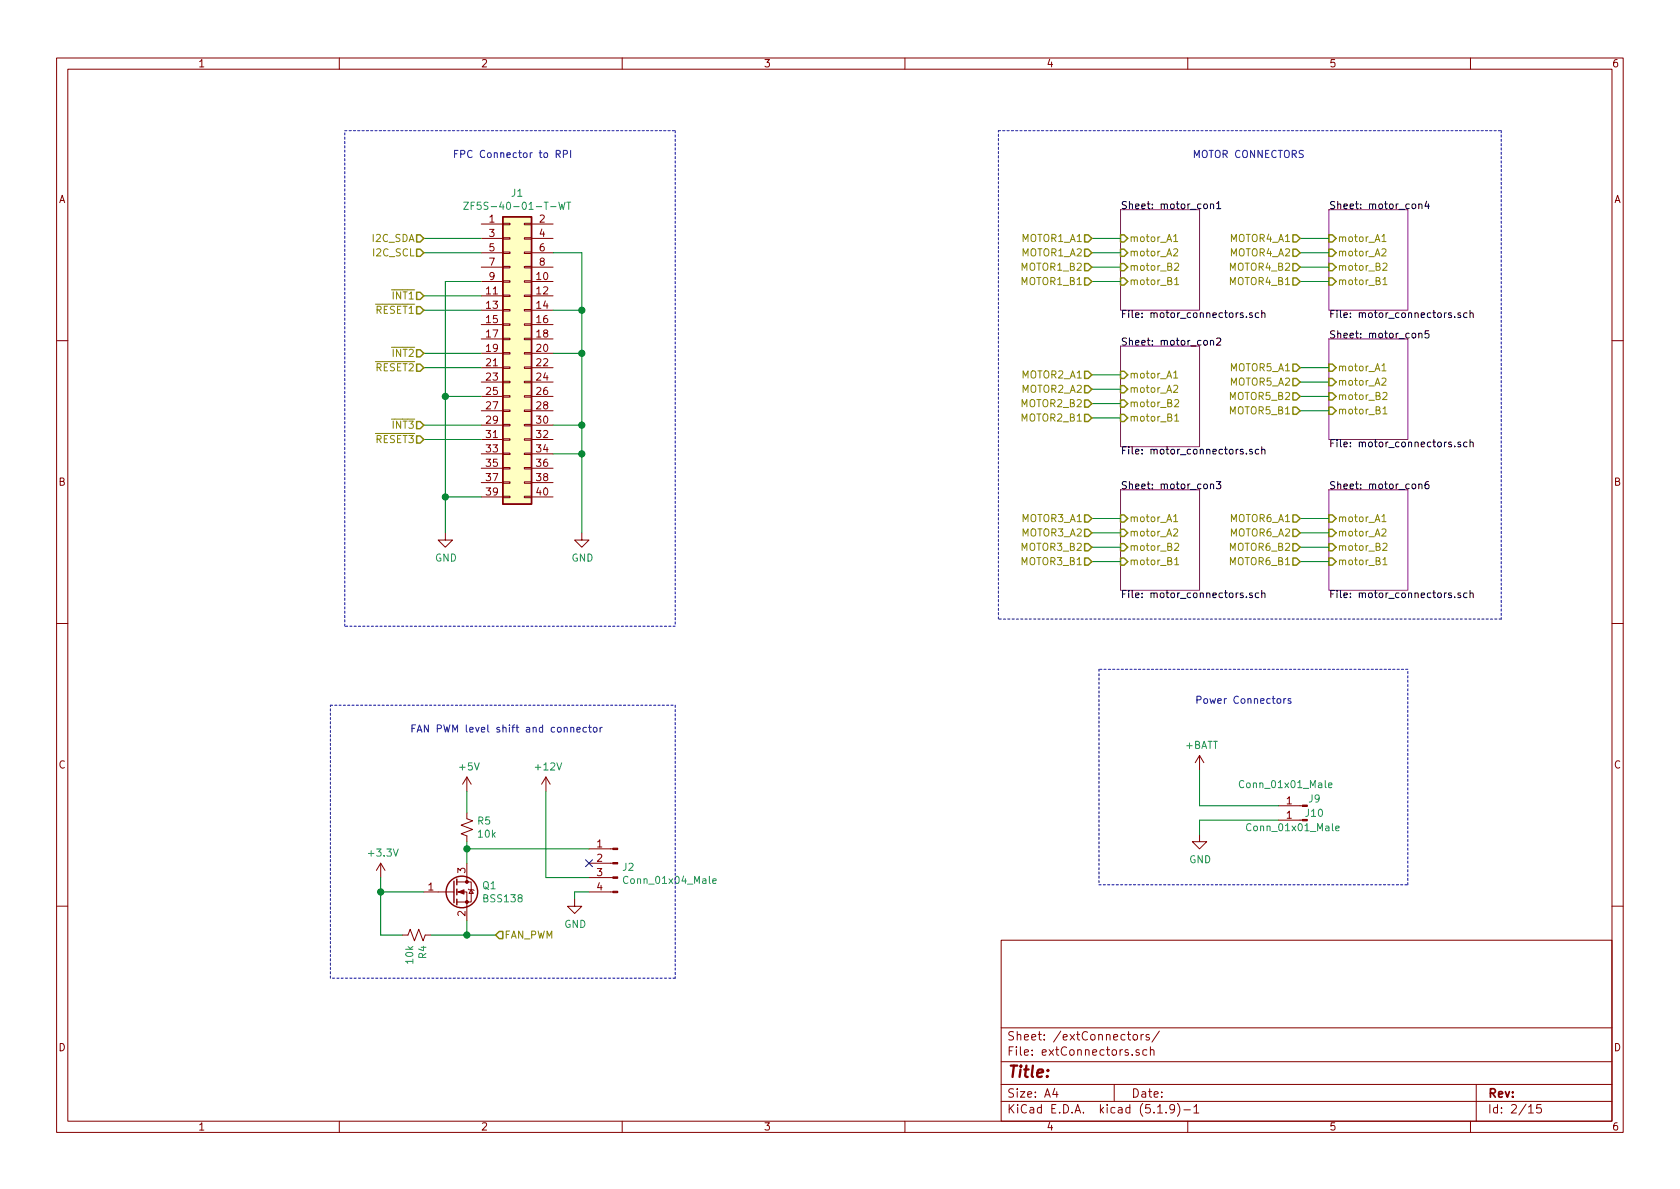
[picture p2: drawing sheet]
<svg xmlns="http://www.w3.org/2000/svg" width="297mm" height="210mm" viewBox="0 0 297 210" stroke-linecap="round" stroke-linejoin="round" font-family="sans-serif">
<g fill="none" stroke="#840000" stroke-width=".18">
<path d="M10 10.3h277v189.9h-277zM12 12.2h273v186.1h-273zM60 10.3v1.9M110 10.3v1.9M160 10.3v1.9M210 10.3v1.9M260 10.3v1.9M85.1 39.6h3.8M88.9 39.5h1.3v.2h-1.3zM92.7 39.5h1.3v.2h-1.3zM94 39.6h3.8M85.1 49.8h3.8"/>
<path d="M85.1 52.3h3.8M85.1 54.9h3.8M85.1 57.4h3.8M85.1 59.9h3.8M85.1 42.2h3.8M85.1 44.7h3.8M85.1 47.2h3.8M88.9 59.8h1.3v.3h-1.3zM88.9 57.3h1.3v.2h-1.3zM88.9 54.7h1.3v.3h-1.3zM88.9 52.2h1.3v.2h-1.3zM88.9 49.7h1.3v.2h-1.3z"/>
<path d="M88.9 47.1h1.3v.3h-1.3zM88.9 44.6h1.3v.2h-1.3zM88.9 42h1.3v.3h-1.3zM92.7 59.8h1.3v.3h-1.3zM92.7 57.3h1.3v.2h-1.3zM92.7 54.7h1.3v.3h-1.3zM92.7 52.2h1.3v.2h-1.3zM92.7 49.7h1.3v.2h-1.3zM92.7 47.1h1.3v.3h-1.3zM92.7 44.6h1.3v.2h-1.3zM92.7 42h1.3v.3h-1.3zM94 49.8h3.8"/>
<path d="M94 52.3h3.8M94 54.9h3.8M94 57.4h3.8M94 59.9h3.8M94 42.2h3.8M94 44.7h3.8M94 47.2h3.8M10 60.2h2M85.1 62.5h3.8M85.1 65h3.8M85.1 67.6h3.8M85.1 70.1h3.8"/>
<path d="M85.1 72.6h3.8M85.1 75.2h3.8M85.1 77.7h3.8M88.9 67.4h1.3v.3h-1.3zM88.9 70h1.3v.2h-1.3zM88.9 72.5h1.3v.3h-1.3zM88.9 75.1h1.3v.2h-1.3zM88.9 77.6h1.3v.2h-1.3zM88.9 64.9h1.3v.2h-1.3zM88.9 62.4h1.3v.2h-1.3zM92.7 67.4h1.3v.3h-1.3zM92.7 70h1.3v.2h-1.3z"/>
<path d="M92.7 72.5h1.3v.3h-1.3zM92.7 75.1h1.3v.2h-1.3zM92.7 77.6h1.3v.2h-1.3zM92.7 64.9h1.3v.2h-1.3zM92.7 62.4h1.3v.2h-1.3zM94 62.5h3.8M94 65h3.8M94 67.6h3.8M94 70.1h3.8M94 72.6h3.8M94 75.2h3.8M94 77.7h3.8"/>
<path d="M285 60.2h2M78.7 94.2v1.3h1.3l-1.3 1.3-1.2-1.3h1.2M85.1 80.3h3.8M85.1 82.8h3.8M85.1 85.3h3.8M85.1 87.9h3.8M88.9 80.1h1.3v.3h-1.3zM88.9 82.7h1.3v.2h-1.3zM88.9 85.2h1.3v.3h-1.3zM88.9 87.8h1.3v.2h-1.3zM92.7 80.1h1.3v.3h-1.3zM92.7 82.7h1.3v.2h-1.3z"/>
<path d="M92.7 85.2h1.3v.3h-1.3zM92.7 87.8h1.3v.2h-1.3zM94 80.3h3.8M94 82.8h3.8M94 85.3h3.8M94 87.9h3.8M102.9 94.2v1.3h1.2l-1.2 1.3-1.3-1.3h1.3M10 110.3h2M285 110.3h2M82.5 137.4v2.5M82.5 137.4l-.7 1.3M82.5 137.4l.8 1.3"/>
<path d="M96.5 137.4l-.7 1.3M96.5 137.4v2.5M96.5 137.4l.8 1.3M212.1 133.6l-.8 1.3M212.1 133.6v2.5M212.1 133.6l.8 1.3M67.3 152.6l-.8 1.3M67.3 152.6v2.6M67.3 152.6l.8 1.3M74.9 157.7h5.4M80.8 157.7h1.7v5.1M80.8 156h2.5v3.5h-2.5"/>
<path d="M82.5 143.8v1l1.1 .4-2.1 .7 2.1 .8-2.1 .7 1 .4v1M82.5 152.6v3.4M82.8 157.2l.1 .1h.8l.1 .2M83.3 157.3l.4 .7h-.8zM101.6 159v1.3h1.3l-1.3 1.2-1.3-1.2h1.3M104.1 157.7h4.3M104.1 155.2h4.3M104.1 152.6h4.3M104.1 150.1h4.3M212.1 147.6v1.2h1.3l-1.3 1.3-1.3-1.3h1.3M226.1 145h4.2M226.1 142.5h4.2"/>
<path d="M10 160.2h2M71.1 165.3h1l.4-1 .8 2.1 .7-2.1 .8 2.1 .4-1.1h1M177 166.3h108v32h-108zM285 160.2h2M60 198.3v1.9M110 198.3v1.9M160 198.3v1.9M177 194.8h108M177 191.8h108M177 187.8h108M177 181.8h108M186.5 192.5l-.4 1h1"/>
<path d="M186.8 193v1M197 191.8v3M200.4 183.1l.2-.2 .4 .2v.7l-.2 .1-.4-.1zM201.4 185.7l-.4-.1-.2 .2 .1 .2 .5 .2v.3h-.6M201.8 182.9v1M202.2 182.9l-.4 .3M202.8 185.7l-.5-.1-.2 .3v.6l.2 .1 .5-.1M203.2 183l-.4-.1-.2 .2 .1 .3 .5 .1v.3h-.6M203.4 185.7l.2-.1 .4 .1v.9M203.4 185.1v1.5M204.7 196.8h.8M205 182.3l-1.3 2"/>
<path d="M206.2 196.7v.1M207.7 196l-.1 .1a.48 .48 0 0 1-.6 .1l-.2-.2 .2-.6a.48 .48 0 0 1 .6 .1 1.27 1.27 0 0 1-.2 1.2l-.4 .1M208.2 195.1a1.71 1.71 0 0 1 0 2.3M209.3 196.3h1.2M210 198.3v1.9M211.1 195.8l.4-.5v1.5M211.1 196.8h.9M260 198.3v1.9M261 191.8v6.5M270.3 195.8l.4-.5v1.5M270.3 196.8h.8M272.5 195.3h-.7l-.1 .7 .2-.1 .5 .1 .1 .2v.5l-.2 .1-.6-.1"/>
</g>
<path d="M198.1 37.1h14v17.8h-14zM234.9 37.1h14v17.8h-14zM234.9 59.9h14v17.8h-14zM198.1 61.2h14v17.8h-14zM198.1 86.6h14v17.8h-14zM234.9 86.6h14v17.8h-14z" fill="none" stroke="#840084" stroke-width=".18"/>
<g fill="none" stroke="#000" stroke-width=".18">
<path d="M212.9 36.1h.3l.2 .1 .1 .5-.1 .1-.3 .1-.2-.1zM214 36.2l.2-.1h.3l.1 .8M214 36.1v.8M215.1 36l.4-.4v1.3M215.1 36.9h.7M250.9 36.2l.1-.1h.3l.1 .8M250.9 36.1v.8M252.2 35.6l-.3 .9h.8M252.6 36.1v.8M215.1 59.9l.5-.1 .2 .3-.7 .9h.7M220.4 56v.2M221.4 55.4l-.3-.1-.2 .2 .1 .2 .4 .1v.3h-.5"/>
<path d="M222.6 55.4l-.4-.1-.3 .2 .2 .6h.5M223.1 55.4l.2-.1 .3 .1v.8M223.1 54.9v1.3M250.9 59l.1-.1 .3 .1 .1 .8M250.9 58.9v.9M252.6 58.5h-.6l-.1 .6 .5-.1 .3 .2v.3l-.3 .3-.5-.2M257.2 56v.2M258.2 55.4l-.3-.1-.1 .2v.2l.4 .1v.3h-.4M259.4 55.4l-.4-.1-.2 .2 .1 .6h.5M259.9 55.4l.2-.1 .3 .1 .1 .8M259.9 54.9v1.3M214 60.3l.2-.1h.3l.1 .8"/>
<path d="M214 60.2v.8M221.4 79.5l-.3-.1-.2 .2 .1 .2 .4 .1v.3h-.5M222.6 79.5l-.4-.1-.3 .3 .2 .5h.5M223.1 79.6l.2-.2 .3 .1v.8M223.1 79v1.3M257.2 78.9v.1M258.2 78.2h-.3l-.1 .2v.1l.4 .2v.3h-.4M259.4 78.2h-.4l-.2 .2 .1 .6h.5M259.9 78.3l.2-.1h.3l.1 .8M259.9 77.7v1.3M214 85.7l.2-.1h.3l.1 .8M214 85.6v.8"/>
<path d="M215.1 85.2h.7l-.4 .4 .4 .2v.4l-.2 .2-.5-.1M220.4 80.2v.1M250.9 85.7l.1-.1h.3l.1 .8M250.9 85.6v.8M252.6 85.2h-.4a.81 .81 0 0 0 0 1.2h.4l.1-.5-.3-.3h-.2l-.3 .3M220.4 105.6v.1M221.4 104.9l-.3-.1-.2 .2 .1 .2 .4 .1v.3h-.5M222.6 104.9l-.4-.1-.3 .3 .2 .5h.5M223.1 105l.2-.2 .3 .1v.8M223.1 104.4v1.3M257.2 105.6v.1M258.2 104.9l-.3-.1-.1 .2v.2l.4 .1v.3h-.4"/>
<path d="M259.4 104.9l-.4-.1-.2 .3 .1 .5h.5M259.9 105l.2-.2 .3 .1 .1 .8M259.9 104.4v1.3"/>
</g>
<g fill="none" stroke="#848400" stroke-width=".18">
<path d="M207.5 41.8l.4-.4v1.3M207.5 44.1l.5-.1 .2 .3v.2l-.8 .8h.8M207.5 42.7h.7M207.7 46.7l.5-.2 .2 .4v.2l-.8 .7h.8M207.7 49.4l.4-.3v1.2M207.7 50.3h.7M244.3 41.8l.4-.4v1.3M244.3 44.1l.5-.1 .3 .3-.1 .2-.7 .8h.8M244.3 42.7h.8M244.5 46.7l.5-.2 .2 .4v.2l-.8 .7h.8M244.5 49.4l.4-.3v1.2M244.5 50.3h.7"/>
<path d="M207.5 65.9l.4-.3v1.2M207.5 68.2l.5-.1 .2 .4v.2l-.8 .7h.8M207.5 66.8h.7M207.7 70.8l.5-.1 .2 .3v.2l-.8 .7h.8M207.7 73.6l.4-.4v1.3M207.7 74.5h.7M244.3 64.7l.4-.4v1.3M244.3 67l.5-.2 .3 .4-.1 .2-.7 .7h.8M244.3 65.6h.8M244.5 69.5l.5-.1 .2 .3v.2l-.8 .8h.8M244.5 72.3l.4-.4v1.3M244.5 73.2h.7"/>
<path d="M207.5 91.3l.4-.3v1.2M207.5 93.6l.5-.1 .2 .4v.2l-.8 .7h.8M207.5 92.2h.7M207.7 96.2l.5-.1 .2 .3v.2l-.8 .7h.8M207.7 99l.4-.4v1.3M207.7 99.9h.7M244.3 91.3l.4-.3v1.2M244.3 93.6l.5-.1 .3 .4-.1 .2-.7 .7h.8M244.3 92.2h.8M244.5 96.2l.5-.1 .2 .3v.2l-.8 .7h.8M244.5 99l.4-.4v1.3M244.5 99.9h.7"/>
</g>
<g fill="none" stroke="#848400" stroke-width=".25">
<path d="M73.7 51.7h.6l.6 .6-.6 .7h-.6zM73.7 41.5h.6l.6 .7-.6 .6h-.6zM73.7 44.1h.6l.6 .6-.6 .6h-.6zM73.7 54.2h.6l.6 .7-.6 .6h-.6zM191.8 41.5h.6l.6 .7-.6 .6h-.6zM191.8 44.1h.6l.6 .6-.6 .6h-.6zM191.8 49.1h.6l.6 .7-.6 .6h-.6zM191.8 46.6h.6l.6 .6-.6 .7h-.6zM198.1 41.5h.7l.6 .7-.6 .6h-.7zM198.1 44.1h.7l.6 .6-.6 .6h-.7zM198.1 46.6h.7l.6 .6-.6 .7h-.7zM198.1 49.1h.7l.6 .7-.6 .6h-.7z"/>
<path d="M228.6 46.6h.6l.7 .6-.7 .7h-.6zM228.6 44.1h.6l.7 .6-.7 .6h-.6zM228.6 41.5h.6l.7 .7-.7 .6h-.6zM228.6 49.1h.6l.7 .7-.7 .6h-.6zM234.9 41.5h.7l.6 .7-.6 .6h-.7zM234.9 44.1h.7l.6 .6-.6 .6h-.7zM234.9 46.6h.7l.6 .6-.6 .7h-.7zM234.9 49.1h.7l.6 .7-.6 .6h-.7zM73.7 74.5h.6l.6 .7-.6 .6h-.6zM73.7 77.1h.6l.6 .6-.6 .7h-.6zM73.7 64.4h.6l.6 .6-.6 .7h-.6zM73.7 61.8h.6l.6 .7-.6 .6h-.6z"/>
<path d="M191.8 70.7h.6l.6 .7-.6 .6h-.6zM191.8 65.7h.6l.6 .6-.6 .6h-.6zM191.8 68.2h.6l.6 .6-.6 .7h-.6zM191.8 73.3h.6l.6 .6-.6 .6h-.6zM198.1 65.7h.7l.6 .6-.6 .6h-.7zM198.1 68.2h.7l.6 .6-.6 .7h-.7zM198.1 70.7h.7l.6 .7-.6 .6h-.7zM198.1 73.3h.7l.6 .6-.6 .6h-.7zM228.6 64.4h.6l.7 .6-.7 .7h-.6zM228.6 66.9h.6l.7 .7-.7 .6h-.6zM228.6 69.5h.6l.7 .6-.7 .6h-.6zM228.6 72h.6l.7 .6-.7 .7h-.6z"/>
<path d="M234.9 64.4h.7l.6 .6-.6 .7h-.7zM234.9 66.9h.7l.6 .7-.6 .6h-.7zM234.9 69.5h.7l.6 .6-.6 .6h-.7zM234.9 72h.7l.6 .6-.6 .7h-.7zM191.8 91.1h.6l.6 .6-.6 .6h-.6zM191.8 93.6h.6l.6 .6-.6 .7h-.6zM191.8 96.1h.6l.6 .7-.6 .6h-.6zM191.8 98.7h.6l.6 .6-.6 .6h-.6zM198.1 91.1h.7l.6 .6-.6 .6h-.7zM198.1 93.6h.7l.6 .6-.6 .7h-.7zM198.1 96.1h.7l.6 .7-.6 .6h-.7zM198.1 98.7h.7l.6 .6-.6 .6h-.7z"/>
<path d="M228.6 91.1h.6l.7 .6-.7 .6h-.6zM228.6 93.6h.6l.7 .6-.7 .7h-.6zM228.6 96.1h.6l.7 .7-.7 .6h-.6zM228.6 98.7h.6l.7 .6-.7 .6h-.6zM234.9 91.1h.7l.6 .6-.6 .6h-.7zM234.9 93.6h.7l.6 .6-.6 .7h-.7zM234.9 96.1h.7l.6 .7-.6 .6h-.7zM234.9 98.7h.7l.6 .6-.6 .6h-.7zM88.3 164.7h.6v1.3h-.6l-.7-.7z"/>
</g>
<path d="M88.9 38.3h5.1v50.8h-5.1z" fill="#ffffc2" stroke="#ffffc2" stroke-width=".18"/>
<g fill="none" stroke="#840000" stroke-width=".25">
<path d="M88.9 38.3h5.1v50.8h-5.1zM80.3 155.8v3.8M80.8 155.4v1.1M80.8 157.2v1M80.8 159v1"/>
<circle cx="81.7" cy="157.7" r="2.79"/>
</g>
<path d="M82 35.8h.8l-.8 1.2h.8M83.3 36.4h.4M83.9 35.8h-.6v1.2M98.8 35.8l.3 1.2 .2-.9 .3 .9 .3-1.2M100.2 35.8h.7M100.6 35.8v1.2M234.9 138.9l.6-.1v-.3l-.4-.1-.2 .2 .1 .6h.5M126 155.8l.6-.1v-.3h-.4l-.2 .2 .1 .6h.5M236.2 146.5l.6-.1-.1-.3h-.4l-.1 .1v.7h.5" fill="none" stroke="#008484" stroke-width=".18"/>
<g fill="#840000" stroke="#840000" stroke-width=".18">
<path d="M230.3 144.9h.8v.3h-.8z"/>
<path d="M81 157.7l1-.4v.8z"/>
<path d="M108.4 157.6h.8v.3h-.8z"/>
<path d="M108.4 155.1h.8v.2h-.8z"/>
<path d="M108.4 152.5h.8v.3h-.8z"/>
<path d="M108.4 150h.8v.2h-.8z"/>
<path d="M230.3 142.4h.8v.2h-.8z"/>
<circle cx="82.5" cy="159.5" r=".25"/>
<circle cx="82.5" cy="156" r=".25"/>
</g>
<g fill="none" stroke="#0000c2" stroke-width=".18" stroke-dasharray=".4 .4">
<path d="M61 23.1h58.4M119.4 23.1v87.6M176.5 23.1h88.9M265.4 23.1v86.4M61 110.7v-87.6M119.4 110.7h-58.4M176.5 109.5v-86.4M194.3 118.4v38.1M248.9 118.4h-54.6M265.4 109.5h-88.9M58.4 124.7h61M119.4 124.7v48.3"/>
<path d="M194.3 156.5h54.6M248.9 156.5v-38.1M58.4 173v-48.3M119.4 173h-61"/>
</g>
<g fill="none" stroke="#008400" stroke-width=".18">
<path d="M74.9 44.7h10.2M74.9 54.9h10.2M74.9 52.3h10.2M74.9 42.2h10.2M85.1 49.8h-6.4v44.4M97.8 44.7h5.1v49.5M97.8 54.9h5.1M193 44.7h5.1M193 42.2h5.1M193 49.8h5.1M193 47.2h5.1M229.9 44.7h5"/>
<path d="M229.9 42.2h5M229.9 49.8h5M229.9 47.2h5M74.9 75.2h10.2M74.9 62.5h10.2M74.9 77.7h10.2M74.9 65h10.2M78.7 70.1h6.4M97.8 75.2h5.1M97.8 62.5h5.1M193 73.9h5.1M193 71.4h5.1"/>
<path d="M193 68.8h5.1M193 66.3h5.1M229.9 65h5M229.9 70.1h5M229.9 72.6h5M229.9 67.6h5M78.7 87.9h6.4M97.8 80.3h5.1M193 91.7h5.1M193 94.2h5.1M193 96.8h5.1M193 99.3h5.1"/>
<path d="M229.9 91.7h5M229.9 94.2h5M229.9 96.8h5M229.9 99.3h5M82.5 139.9v3.9M96.5 139.9v15.3h7.6M212.1 136.1v6.4h14M67.3 157.7h7.6M67.3 155.2v10.1h3.8M82.5 148.8v3.8M82.5 150.1h21.6M104.1 157.7h-2.5v1.3"/>
<path d="M226.1 145h-14v2.6M76.2 165.3h11.4M82.5 162.8v2.5"/>
</g>
<g fill="none" stroke="#0000c2" stroke-width=".18">
<path d="M98.3 27.2l.7-.1v-.4l-.2-.1h-.5v1.3M98.6 27.2l.5 .7M99.6 27.2l.7-.1v-.4l-.2-.1h-.5v1.3M100.9 26.6v1.3M72.8 128.8h.5M73.5 128.2h-.7v1.3M73.8 129.5l.4-1.3 .4 1.3M73.9 129.1h.6M75.7 128.2v1.3l-.7-1.3v1.3M105 128.7l.1-.1 .4 .1 .1 .5-.2 .2-.3 .1-.1-.2zM106.1 128.6v.9M106.5 128.6l-.4 .2"/>
<path d="M211.6 123.8l.6-.1 .2-.2-.1-.3-.2-.1h-.5v1.3M228.2 123.6l-.3-.1-.2 .2 .1 .2 .4 .1v.3h-.5"/>
</g>
<g fill="#008400" stroke="#008400" stroke-width=".25">
<circle cx="102.9" cy="54.9" r=".51"/>
<circle cx="78.7" cy="70.1" r=".51"/>
<circle cx="78.7" cy="87.9" r=".51"/>
<circle cx="102.9" cy="62.5" r=".51"/>
<circle cx="82.6" cy="165.3" r=".51"/>
<circle cx="102.9" cy="75.2" r=".51"/>
<circle cx="82.6" cy="150.1" r=".51"/>
<circle cx="102.9" cy="80.3" r=".51"/>
<circle cx="67.3" cy="157.7" r=".51"/>
</g>
<path d="M103.5 152l1.2 1.3M104.7 152l-1.2 1.3" fill="none" stroke="#000084" stroke-width=".18"/>
<text font-size="2.8" fill="#840000" x="178" y="190.5">Title:</text>
<g font-size="2.1" fill="#840000">
<text x="178" y="184">Sheet: /extConnectors/</text>
<text x="178" y="186.7">File: extConnectors.sch</text>
<text x="178" y="196.9">KiCad E.D.A. kicad (5.1.9)-1</text>
<text x="178" y="194.1">Size: A4</text>
<text x="200" y="194.1">Date:</text>
<text x="263" y="194.1">Rev:</text>
<text x="263" y="196.9">Id: 2/15</text>
</g>
<g font-size="1.8" fill="#840000">
<text x="35" y="11.9">1</text>
<text x="85" y="11.9">2</text>
<text x="135" y="11.9">3</text>
<text x="185" y="11.9">4</text>
<text x="235" y="11.9">5</text>
<text x="285" y="11.9">6</text>
<text x="10.4" y="35.9">A</text>
<text x="285.4" y="35.9">A</text>
<text x="86.5" y="39.4">1</text>
<text x="86.5" y="41.9">3</text>
<text x="95.4" y="39.4">2</text>
<text x="95.4" y="41.9">4</text>
<text x="86.5" y="44.4">5</text>
<text x="86.5" y="47">7</text>
<text x="95.4" y="44.4">6</text>
<text x="95.4" y="47">8</text>
<text x="86" y="52.1">11</text>
<text x="86.5" y="49.5">9</text>
<text x="94.9" y="49.5">10</text>
<text x="94.9" y="52.1">12</text>
<text x="86" y="54.6">13</text>
<text x="86" y="57.1">15</text>
<text x="86" y="59.7">17</text>
<text x="94.9" y="54.6">14</text>
<text x="94.9" y="57.1">16</text>
<text x="94.9" y="59.7">18</text>
<text x="86" y="62.2">19</text>
<text x="86" y="64.8">21</text>
<text x="94.9" y="62.2">20</text>
<text x="94.9" y="64.8">22</text>
<text x="86" y="67.3">23</text>
<text x="86" y="69.8">25</text>
<text x="94.9" y="67.3">24</text>
<text x="94.9" y="69.8">26</text>
<text x="86" y="72.4">27</text>
<text x="86" y="74.9">29</text>
<text x="86" y="77.5">31</text>
<text x="94.9" y="72.4">28</text>
<text x="94.9" y="74.9">30</text>
<text x="94.9" y="77.5">32</text>
<text x="86" y="80">33</text>
<text x="86" y="82.5">35</text>
<text x="94.9" y="80">34</text>
<text x="94.9" y="82.5">36</text>
<text x="10.4" y="85.9">B</text>
<text x="86" y="85.1">37</text>
<text x="86" y="87.6">39</text>
<text x="94.9" y="85.1">38</text>
<text x="94.9" y="87.6">40</text>
<text x="285.4" y="85.9">B</text>
<text x="10.4" y="135.9">C</text>
<text x="285.4" y="135.9">C</text>
<text x="227.5" y="142.2">1</text>
<text x="105.6" y="149.9">1</text>
<text x="227.5" y="144.8">1</text>
<text x="82.3" y="154.4" transform="rotate(-90 82.3 154.4)">3</text>
<text x="105.6" y="152.4">2</text>
<text x="105.6" y="154.9">3</text>
<text x="75.7" y="157.5">1</text>
<text x="105.6" y="157.5">4</text>
<text x="82.3" y="162" transform="rotate(-90 82.3 162)">2</text>
<text x="10.4" y="185.9">D</text>
<text x="285.4" y="185.9">D</text>
<text x="35" y="199.9">1</text>
<text x="85" y="199.9">2</text>
<text x="135" y="199.9">3</text>
<text x="185" y="199.9">4</text>
<text x="235" y="199.9">5</text>
<text x="285" y="199.9">6</text>
</g>
<g font-size="1.8" fill="#0000c2">
<text x="80" y="27.9">FPC Connector to RPI</text>
<text x="210.8" y="27.9">MOTOR CONNECTORS</text>
<text x="213" y="124.5">Power Connectors</text>
<text x="76.9" y="129.5">FAN PWM level shift and connector</text>
</g>
<g font-size="1.8" fill="#008484">
<text x="90.5" y="34.8">J1</text>
<text x="84.2" y="37.1">ZF5S-40-01-T-WT</text>
<text x="76.9" y="99.3">GND</text>
<text x="101" y="99.3">GND</text>
<text x="81.3" y="136.2">+5V</text>
<text x="94.8" y="136.2">+12V</text>
<text x="209.6" y="132.4">+BATT</text>
<text x="219.7" y="139.4">Conn_01x01_Male</text>
<text x="231.4" y="141.9">J9</text>
<text x="84.5" y="145.8">R5</text>
<text x="84.6" y="148.1">10k</text>
<text x="220.9" y="147">Conn_01x01_Male</text>
<text x="230.9" y="144.4">J10</text>
<text x="65.4" y="151.5">+3.3V</text>
<text x="110.1" y="154">J2</text>
<text x="210.3" y="152.6">GND</text>
<text x="85.4" y="157.2">Q1</text>
<text x="85.6" y="159.6">BSS138</text>
<text x="110.8" y="156.3">Conn_01x04_Male</text>
<text x="99.8" y="164.1">GND</text>
<text x="73.1" y="170.4" transform="rotate(-90 73.1 170.4)">10k</text>
<text x="75.4" y="169.5" transform="rotate(-90 75.4 169.5)">R4</text>
</g>
<g font-size="1.8">
<text x="198.1" y="37">Sheet: motor_con1</text>
<text x="234.9" y="37">Sheet: motor_con4</text>
<text x="198.1" y="56.2">File: motor_connectors.sch</text>
<text x="234.9" y="56.2">File: motor_connectors.sch</text>
<text x="234.9" y="59.8">Sheet: motor_con5</text>
<text x="198.1" y="61.1">Sheet: motor_con2</text>
<text x="198.1" y="80.4">File: motor_connectors.sch</text>
<text x="234.9" y="79.1">File: motor_connectors.sch</text>
<text x="198.1" y="86.5">Sheet: motor_con3</text>
<text x="234.9" y="86.5">Sheet: motor_con6</text>
<text x="198.1" y="105.8">File: motor_connectors.sch</text>
<text x="234.9" y="105.8">File: motor_connectors.sch</text>
</g>
<g font-size="1.8" fill="#848400">
<text x="65.9" y="42.8">I2C_SDA</text>
<text x="66.1" y="45.3">I2C_SCL</text>
<text x="180.7" y="42.8">MOTOR1_A1</text>
<text x="180.7" y="45.3">MOTOR1_A2</text>
<text x="180.7" y="47.9">MOTOR1_B2</text>
<text x="199.6" y="42.8">motor_A1</text>
<text x="199.6" y="45.3">motor_A2</text>
<text x="199.6" y="47.9">motor_B2</text>
<text x="217.5" y="47.9">MOTOR4_B2</text>
<text x="217.5" y="45.3">MOTOR4_A2</text>
<text x="217.5" y="42.8">MOTOR4_A1</text>
<text x="236.5" y="42.8">motor_A1</text>
<text x="236.5" y="45.3">motor_A2</text>
<text x="236.5" y="47.9">motor_B2</text>
<text x="69.6" y="53">INT1</text>
<text x="180.7" y="50.4">MOTOR1_B1</text>
<text x="199.6" y="50.4">motor_B1</text>
<text x="217.5" y="50.4">MOTOR4_B1</text>
<text x="236.5" y="50.4">motor_B1</text>
<text x="66.5" y="55.5">RESET1</text>
<text x="66.5" y="65.7">RESET2</text>
<text x="69.6" y="63.1">INT2</text>
<text x="217.5" y="65.7">MOTOR5_A1</text>
<text x="236.5" y="65.7">motor_A1</text>
<text x="180.7" y="66.9">MOTOR2_A1</text>
<text x="180.7" y="69.5">MOTOR2_A2</text>
<text x="199.6" y="66.9">motor_A1</text>
<text x="199.6" y="69.5">motor_A2</text>
<text x="217.5" y="68.2">MOTOR5_A2</text>
<text x="217.5" y="70.7">MOTOR5_B2</text>
<text x="236.5" y="68.2">motor_A2</text>
<text x="236.5" y="70.7">motor_B2</text>
<text x="69.6" y="75.8">INT3</text>
<text x="180.7" y="72">MOTOR2_B2</text>
<text x="180.7" y="74.5">MOTOR2_B1</text>
<text x="199.6" y="72">motor_B2</text>
<text x="199.6" y="74.5">motor_B1</text>
<text x="217.5" y="73.3">MOTOR5_B1</text>
<text x="236.5" y="73.3">motor_B1</text>
<text x="66.5" y="78.4">RESET3</text>
<text x="180.7" y="92.3">MOTOR3_A1</text>
<text x="180.7" y="94.9">MOTOR3_A2</text>
<text x="199.6" y="92.3">motor_A1</text>
<text x="199.6" y="94.9">motor_A2</text>
<text x="217.5" y="92.3">MOTOR6_A1</text>
<text x="217.5" y="94.9">MOTOR6_A2</text>
<text x="236.5" y="92.3">motor_A1</text>
<text x="236.5" y="94.9">motor_A2</text>
<text x="180.7" y="97.4">MOTOR3_B2</text>
<text x="180.7" y="99.9">MOTOR3_B1</text>
<text x="199.6" y="97.4">motor_B2</text>
<text x="199.6" y="99.9">motor_B1</text>
<text x="217.5" y="97.4">MOTOR6_B2</text>
<text x="217.5" y="99.9">MOTOR6_B1</text>
<text x="236.5" y="97.4">motor_B2</text>
<text x="236.5" y="99.9">motor_B1</text>
<text x="89.2" y="166">FAN_PWM</text>
</g>
</svg>
